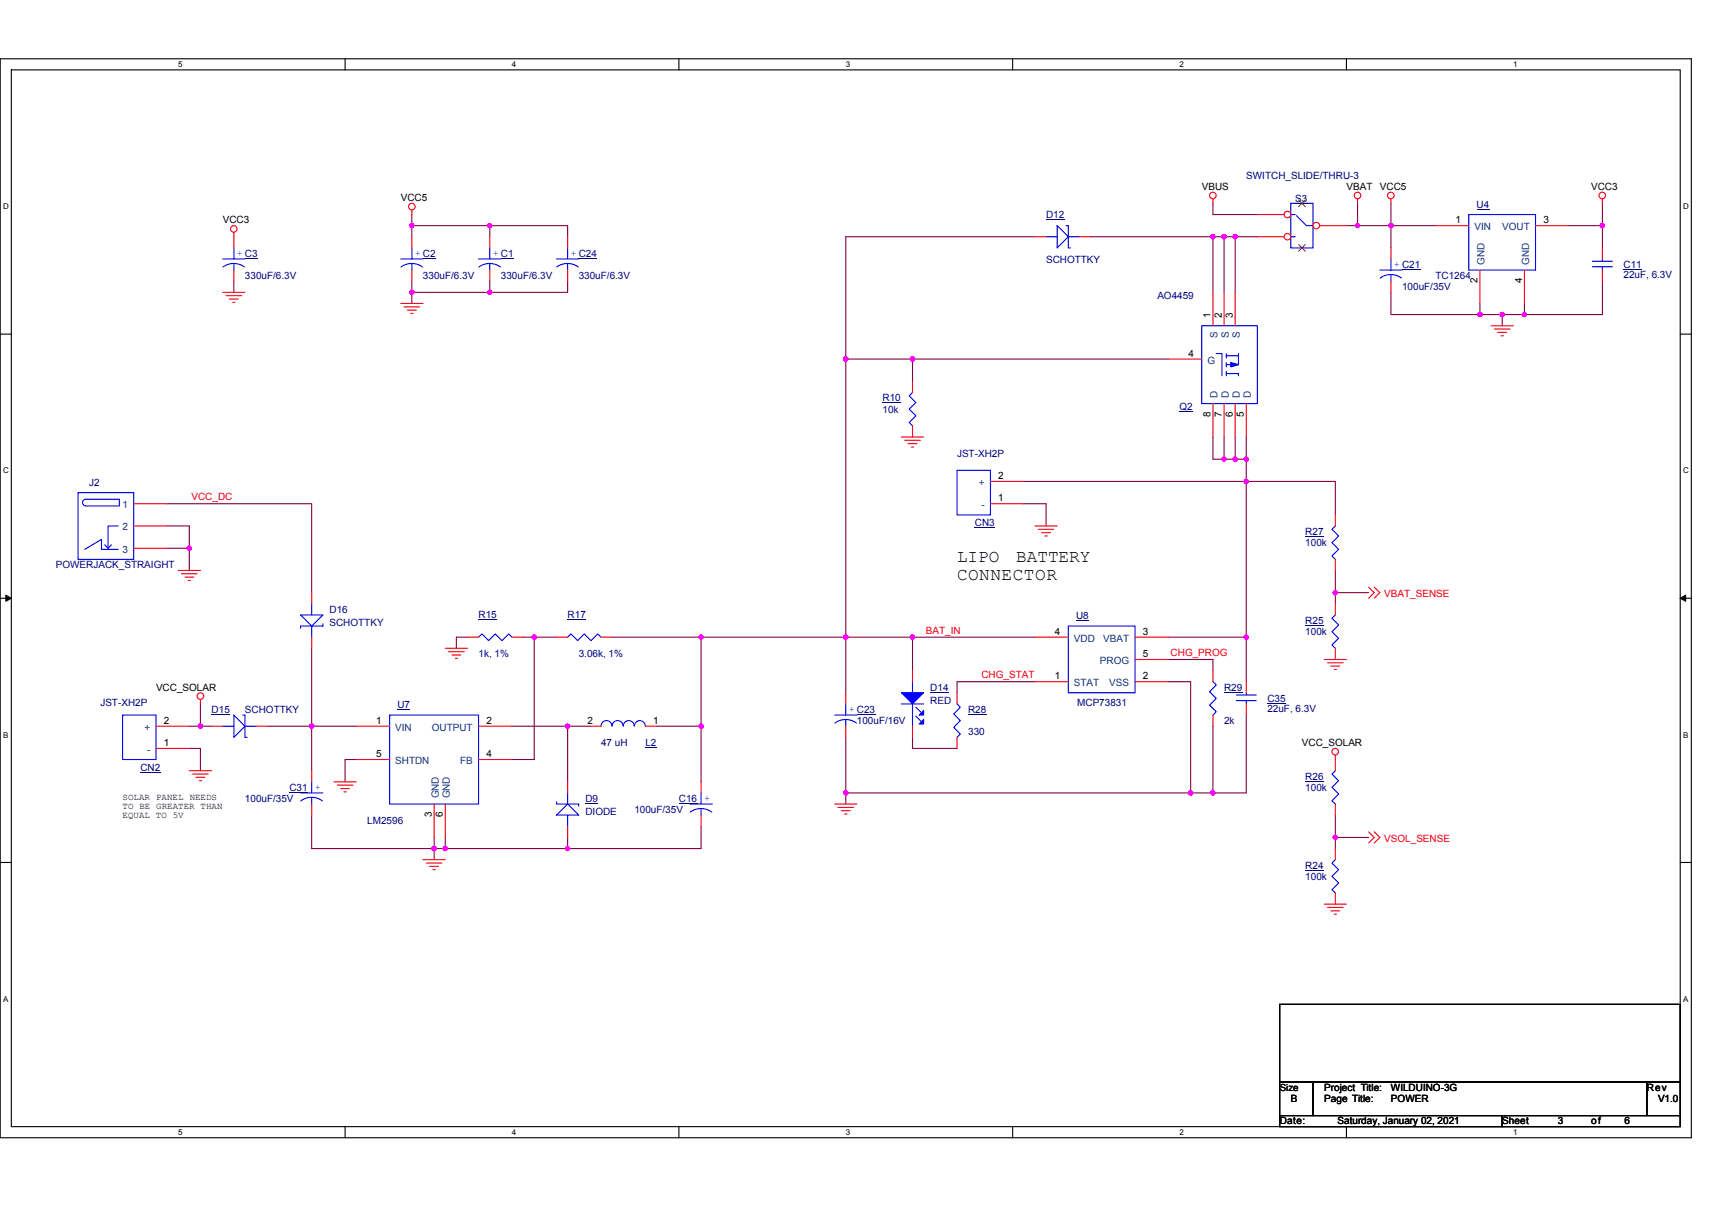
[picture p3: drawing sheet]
<svg xmlns="http://www.w3.org/2000/svg" width="297mm" height="210mm" viewBox="0 0 297 210" stroke-linecap="round" stroke-linejoin="round" font-family="sans-serif">
<path d="M0 10.2h293.5v187.2h-293.5zM2 12.1h289.5v183.4h-289.5z" fill="none" stroke="#000" stroke-width=".19"/>
<g fill="#fff">
<path d="M30.9 10.4h.8v1.6h-.8z"/>
<path d="M30.9 195.7h.8v1.6h-.8z"/>
</g>
<path d="M59.9 10.2v1.9M59.9 195.5v1.9" fill="none" stroke="#000" stroke-width=".19"/>
<g fill="#fff">
<path d="M88.8 10.4h.8v1.6h-.8z"/>
<path d="M88.8 195.7h.8v1.6h-.8z"/>
</g>
<path d="M117.8 10.2v1.9M117.8 195.5v1.9" fill="none" stroke="#000" stroke-width=".19"/>
<g fill="#fff">
<path d="M146.7 10.4h.8v1.6h-.8z"/>
<path d="M146.7 195.7h.8v1.6h-.8z"/>
</g>
<path d="M175.7 10.2v1.9M175.7 195.5v1.9" fill="none" stroke="#000" stroke-width=".19"/>
<g fill="#fff">
<path d="M204.7 10.4h.7v1.6h-.7z"/>
<path d="M204.7 195.7h.7v1.6h-.7z"/>
</g>
<path d="M233.6 10.2v1.9M233.6 195.5v1.9" fill="none" stroke="#000" stroke-width=".19"/>
<g fill="#fff">
<path d="M262.6 10.4h.7v1.6h-.7z"/>
<path d="M262.6 195.7h.7v1.6h-.7z"/>
<path d="M.5 35.1h1v1.5h-1z"/>
<path d="M292 35.1h1v1.5h-1z"/>
<path d="M.5 80.9h1v1.5h-1z"/>
<path d="M292 80.9h1v1.5h-1z"/>
</g>
<path d="M0 58h2M291.5 58h2" fill="none" stroke="#000" stroke-width=".19"/>
<g fill="#fff">
<path d="M.5 126.7h.9v1.6h-.9z"/>
<path d="M292 126.7h.9v1.6h-.9z"/>
</g>
<path d="M0 103.8h2M291.5 103.8h2" fill="none" stroke="#000" stroke-width=".19"/>
<path d="M1 103.3l1 .5-1 .6zM291.5 103.8l1-.5v1.1z" fill="#000" stroke="#000" stroke-width=".17"/>
<g fill="#fff">
<path d="M.5 172.6h.9v1.5h-.9z"/>
<path d="M292 172.6h.9v1.5h-.9z"/>
</g>
<path d="M0 149.7h2M291.5 149.7h2M222 174.3h69.5v13.5h-69.5zM222 187.8h5.8v5.8h-5.8zM222 193.6h38.6v1.9h-38.6zM227.8 187.8h57.9v5.8h-57.9zM260.6 193.6h30.9v1.9h-30.9zM285.7 187.8h5.8v5.8h-5.8z" fill="none" stroke="#000" stroke-width=".19"/>
<g fill="none" stroke="#800040" stroke-width=".19">
<path d="M71.5 37.2v2M71.5 39.2h13.5M71.5 39.2v1.9M85 39.2v1.9M85 39.2h13.5v1.9M210.5 35.3v1.9h7.7M233.6 39.2h1.9M235.5 39.2h5.8M235.5 35.3v3.9M241.3 35.3v3.9M241.3 39.2h7.8M241.3 39.2v3.8"/>
<path d="M272.2 39.2h5.8M278 39.2v3.8M278 35.3v3.9M40.6 48.8v1.9M71.5 48.8v1.9M71.5 50.7h13.5M71.5 50.7v2M85 48.8v1.9M98.5 48.8v1.9h-13.5M179.6 41.1h-32.9v21.2M189.2 41.1h21.3M210.5 41.1h1.9"/>
<path d="M210.5 41.1v9.6M212.4 41.1h1.9M212.4 41.1v9.6M214.3 41.1h3.9M214.3 41.1v9.6M241.3 50.7v3.9h15.5M256.8 54.6h3.8M256.8 52.7v1.9M260.6 54.6v1.9M264.5 52.7v1.9M278 48.8v5.8h-17.4M146.7 62.3h11.6"/>
<path d="M146.7 62.3v48.3M158.3 62.3h44.4M158.3 62.3v3.9M210.5 75.8v3.9h1.9M212.4 75.8v3.9M212.4 79.7h1.9M214.3 75.8v3.9M214.3 79.7h1.9M216.2 79.7v3.8M216.2 75.8v3.9M29 87.4h25.1v15.4M29 91.3h3.8v3.8"/>
<path d="M29 95.1h3.8v3.9M177.6 87.4h3.9v3.9M177.6 83.5h38.6M216.2 83.5h15.5v5.8M216.2 83.5v27.1M231.7 99v3.8h5.8M54.1 112.5v13.5M81.1 110.6h-1.9v1.9M90.8 110.6h1.9M92.7 110.6h3.9M92.7 110.6v21.2h-3.9M106.2 110.6h15.4"/>
<path d="M121.6 110.6h25.1M121.6 110.6v15.4M146.7 110.6h11.6M146.7 110.6v9.6M158.3 110.6v5.8M158.3 110.6h21.3M179.6 118.3h-13.6v1.9M202.7 110.6h13.5M202.7 114.4h7.8v2M202.7 118.3h3.9v19.3M216.2 110.6v7.7M231.7 102.8v2"/>
<path d="M32.8 126h2M32.8 129.9h2v3.9M34.8 126h1.9M34.8 122.2v3.8M46.4 126h7.7M54.1 126h7.7M54.1 126v7.8M61.8 131.8h-1.9v3.9M88.8 126h9.7M98.5 126v9.7M98.5 126h3.8M113.9 126h7.7"/>
<path d="M121.6 126v9.7M146.7 137.6v1.9M146.7 128v9.6M146.7 137.6h59.9M158.3 128v1.9h7.7M206.6 137.6h3.9M210.5 126v11.6M216.2 124.1v13.5h-5.7M54.1 141.5v5.8h21.2M75.3 147.3v1.9M75.3 145.3v2M75.3 147.3h2"/>
<path d="M77.3 147.3h21.2M77.3 145.3v2M98.5 145.3v2M121.6 143.4v3.9h-23.1M231.7 145.3v2M231.7 141.5v3.8h5.8"/>
</g>
<g fill="#f0f" stroke="#f0f" stroke-width=".19">
<circle cx="216.2" cy="110.6" r=".38"/>
<circle cx="216.2" cy="83.5" r=".38"/>
<circle cx="146.7" cy="110.6" r=".38"/>
<circle cx="158.3" cy="110.6" r=".38"/>
<circle cx="210.4" cy="137.6" r=".38"/>
<circle cx="206.6" cy="137.6" r=".38"/>
<circle cx="146.7" cy="137.6" r=".38"/>
<circle cx="231.7" cy="102.8" r=".38"/>
<circle cx="231.7" cy="145.3" r=".38"/>
<circle cx="241.3" cy="39.1" r=".38"/>
<circle cx="260.6" cy="54.6" r=".38"/>
<circle cx="256.8" cy="54.6" r=".38"/>
<circle cx="264.5" cy="54.6" r=".38"/>
<circle cx="278" cy="39.1" r=".38"/>
<circle cx="98.5" cy="126" r=".38"/>
<circle cx="77.2" cy="147.2" r=".38"/>
<circle cx="54.1" cy="126" r=".38"/>
<circle cx="121.6" cy="126" r=".38"/>
<circle cx="98.5" cy="147.2" r=".38"/>
<circle cx="75.3" cy="147.2" r=".38"/>
<circle cx="92.7" cy="110.6" r=".38"/>
<circle cx="121.6" cy="110.6" r=".38"/>
<circle cx="34.8" cy="126" r=".38"/>
<circle cx="32.8" cy="95.1" r=".38"/>
<circle cx="214.3" cy="41.1" r=".38"/>
<circle cx="212.4" cy="41.1" r=".38"/>
<circle cx="216.2" cy="79.7" r=".38"/>
<circle cx="214.3" cy="79.7" r=".38"/>
<circle cx="212.4" cy="79.7" r=".38"/>
<circle cx="146.7" cy="62.3" r=".38"/>
<circle cx="158.3" cy="62.3" r=".38"/>
<circle cx="210.4" cy="41.1" r=".38"/>
<circle cx="235.5" cy="39.1" r=".38"/>
<circle cx="71.4" cy="39.1" r=".38"/>
<circle cx="85" cy="39.1" r=".38"/>
<circle cx="71.4" cy="50.7" r=".38"/>
<circle cx="85" cy="50.7" r=".38"/>
</g>
<g fill="none" stroke="#f00" stroke-width=".19">
<path d="M71.5 36.4v.8M210.5 34.5v.8M235.5 34.5v.8M241.3 34.5v.8M249.1 39.2h5.7M266.4 39.2h5.8M278 34.5v.8M38.6 50.7h3.9M39.2 51.3h2.7M39.8 51.9h1.5M40.4 52.5h.4M40.6 40.3v.8"/>
<path d="M69.5 52.7h3.9M70.1 53.3h2.7M70.7 53.8h1.5M71.3 54.4h.3M98.5 41.1v1.9M98.5 46.9v1.9M179.6 41.1h1.9M187.3 41.1h1.9M210.5 50.7v5.8M212.4 50.7v5.8M214.3 50.7v5.8M241.3 43v1.9"/>
<path d="M241.3 48.8v1.9M256.8 46.9v5.8M258.7 56.5h3.9M259.3 57.1h2.7M259.9 57.7h1.5M260.5 58.3h.3M264.5 46.9v5.8M278 43v1.9M278 46.9v1.9M156.4 75.8h3.8M157 76.4h2.7M157.6 77h1.5"/>
<path d="M158.1 77.6h.4M158.3 66.2v1.9M158.3 73.9v1.9M202.7 62.3h5.8M210.5 70v5.8M212.4 70v5.8M214.3 70v5.8M216.2 70v5.8M23.2 87.4h5.8M23.2 91.3h5.8M23.2 95.1h5.8M30.9 99h3.9"/>
<path d="M31.5 99.6h2.7M171.8 87.4h5.8M171.8 83.5h5.8M179.6 91.3h3.8M180.1 91.9h2.7M180.7 92.4h1.6M181.3 93h.4M231.7 89.3v2M231.7 97.1v1.9M32.1 100.2h1.5M32.7 100.7h.3M54.1 110.6v1.9"/>
<path d="M54.1 102.8v2M77.3 112.5h3.8M77.8 113.1h2.7M78.4 113.7h1.5M79 114.2h.4M158.3 116.4v1.9M210.5 116.4v1.9M216.2 118.3v1.9M229.8 114.4h3.8M230.3 115h2.7M230.9 115.6h1.5M231.5 116.2h.4"/>
<path d="M237.5 101.9l.9 .9-.9 1M238.4 101.9l1 .9-1 1M32.8 133.8h3.9M33.4 134.3h2.7M34 134.9h1.6M34.6 135.5h.4M34.8 121.4v.8M36.7 126h1.9M44.4 126h2M54.1 133.8v1.9M54.1 139.5v2M58 135.7h3.8"/>
<path d="M58.5 136.2h2.7M59.1 136.8h1.5M59.7 137.4h.4M98.5 135.7v1.9M121.6 135.7v1.9M144.8 139.5h3.9M146.7 120.2v2M146.7 126v2M158.3 126v2M166 120.2v2M166 128v1.9M210.5 124.1v1.9"/>
<path d="M216.2 122.2v1.9M231.7 139.5v2M231.7 131v2.8M73.4 149.2h3.9M74 149.8h2.7M74.5 150.3h1.6M75.1 150.9h.4M98.5 143.4v1.9M121.6 141.5v1.9M145.4 140.1h2.7M146 140.7h1.5M146.6 141.3h.3"/>
<path d="M229.8 156.9h3.8M230.3 157.5h2.7M230.9 158.1h1.5M231.5 158.6h.4M231.7 147.3v1.9M231.7 155v1.9M237.5 144.4l.9 .9-.9 1M238.4 144.4l1 .9-1 1"/>
<circle cx="40.6" cy="39.7" r=".57"/>
<circle cx="71.5" cy="35.9" r=".57"/>
<circle cx="210.4" cy="33.9" r=".57"/>
<circle cx="235.5" cy="33.9" r=".57"/>
<circle cx="241.3" cy="33.9" r=".57"/>
<circle cx="278" cy="33.9" r=".57"/>
<circle cx="34.8" cy="120.8" r=".57"/>
<circle cx="231.7" cy="130.4" r=".57"/>
</g>
<g fill="none" stroke="#00f" stroke-width=".19">
<path d="M183.4 39.2l2 1.9-2 1.9zM185 39.2h.4v3.8h.3M254.8 37.2h11.6v9.7h-11.6zM96.6 44.9h3.8M96.6 46.3a3.1 3.1 0 0 1 3.7 0M98.5 45.7v1.2M98.5 43v1.9M181.5 41.1h1.9M185.4 41.1h1.9M208.5 56.5h9.7v13.5h-9.7zM239.4 46.9h3.9M239.5 48.3a3.1 3.1 0 0 1 3.7 0"/>
<path d="M241.3 47.6v1.2M241.3 44.9v2M276.3 46.3h3.5M276.3 45.3h3.5M278 44.9v.4M278 46.3v.6M158.3 68.1l-.5 .6 1.1 1.2-1.1 1.1 1.1 1.2-1.1 1.1 .5 .6M211 61.4h1v3.8M212.8 62.9v.8M212.8 64.5v.7M212.8 63.3h1.1M212.8 64.8h2.1v.4"/>
<path d="M212.8 61.4v.7M212.8 61.7h2.1M214.9 61.4v1.9M13.5 85.5h9.7v11.6h-9.7zM14.6 86.7l6.1-.1v1.2h-5.8a.59 .59 0 0 1-.5-.4 .59 .59 0 0 1 .2-.7zM14.7 95.3l2.9-1.7v1.7h2.9M18.2 94.6l.6 .5M20.5 91.3h-1.7v3.8l.5-.5M166 81.6h5.8v7.7h-5.8zM231.7 91.3l-.6 .6 1.2 1.1-1.2 1.2 1.2 1.1-1.2 1.2 .6 .6M52.2 106.7h3.8l-1.9 1.9zM54.1 104.8v1.9"/>
<path d="M54.1 108.6v2M56 108.3v.3h-3.8v.4M158.3 118.3v1.9M210.5 118.3l.5 .6-1.1 1.1 1.1 1.2-1.1 1.2 1.1 1.1-.5 .6M38.6 126h2M40.6 124.1l1.9 1.9-1.9 2zM42.1 124.1h.4v3.9h.4M42.5 126h1.9M52.2 137.6h3.8M52.2 139a3.1 3.1 0 0 1 3.7 0M54.1 138.4v1.1M54.1 135.7v1.9"/>
<path d="M96.6 139.1v.4h3.8v.4M98.5 137.6v1.9M98.5 139.5l1.9 2h-3.8zM104.3 126a.95 .95 0 0 1 .9-.9 .95 .95 0 0 1 1 .9M106.2 126a.96 .96 0 0 1 1-.9 .96 .96 0 0 1 .9 .9 .96 .96 0 0 1 1-.9 .96 .96 0 0 1 1 .9 .95 .95 0 0 1 .9-.9 .95 .95 0 0 1 1 .9M119.7 139.5h3.9M121.6 137.6v1.9M144.8 124.1h3.9M144.9 125.5a3.1 3.1 0 0 1 3.7 0M146.7 124.9v1.1M146.7 122.2v1.9M156.4 122.2h3.8"/>
<path d="M158.3 122.2v3.8M158.9 122.7l1 1M158.9 124.3l1 .9M166 122.2l.6 .5-1.1 1.2 1.1 1.2-1.1 1.1 1.1 1.2-.6 .6M214.5 121.6h3.5M214.5 120.6h3.5M216.2 120.2v.4M216.2 121.6v.6M231.7 133.8l-.6 .5 1.2 1.2-1.2 1.1 1.2 1.2-1.2 1.2 .6 .5M98.5 141.5v1.9M119.8 140.9a3.1 3.1 0 0 1 3.7 0M121.6 140.3v1.2"/>
<path d="M231.7 149.2l-.6 .6 1.2 1.1-1.2 1.2 1.2 1.1-1.2 1.2 .6 .6"/>
</g>
<g fill="none" stroke="#000080" stroke-width=".17">
<path d="M181.5 38.1h3.2M256.2 36.3h2.2M100.4 44.8h3.2M243.3 46.7h3.2M281.7 46.7h3.2M153.1 69.9h3.2M204.7 71.5h2.3M169.1 91.5h3.5M226.5 93.1h3.2M36.7 124h3.2M50.2 137.5h3.2M101.6 139.4h2.2"/>
<path d="M117.8 139.4h3.2M148.7 124h3.2M161.4 120.1h3.2M168 124h3.2M212.4 120.1h3.2M219.9 122h3.2M226.5 135.6h3.2M226.5 151h3.2"/>
</g>
<g fill="#00f" stroke="#00f" stroke-width=".19">
<path d="M213.5 62.9l1.4 .4-1.4 .4z" fill-rule="evenodd"/>
<path d="M156.4 120.2h3.8l-1.9 2z" fill-rule="evenodd"/>
<path d="M160.2 123.3v.8h-.7z" fill-rule="evenodd"/>
<path d="M160.2 124.9v.7h-.7z" fill-rule="evenodd"/>
</g>
<path d="M112 129.7h1.9v.1h-1.9z" fill="#000080"/>
<g fill="none" stroke="#f00" stroke-width=".19">
<path d="M179.6 118.3h5.8M179.6 110.6h5.8M196.9 118.3h5.8M196.9 110.6h5.8M196.9 114.4h5.8M231.7 104.8v1.9M231.7 112.5v1.9M61.8 126h5.8M61.8 131.8h5.8M75.3 139.5v5.8M77.3 139.5v5.8M83 126h5.8"/>
<path d="M83 131.8h5.8M102.3 126h2M112 126h1.9"/>
</g>
<path d="M224 37.2h.7M224 35.3h3.8v7.7h-3.8zM224.9 37.4l1.8 1.8h1.1M224 41.1h.7M185.4 108.6h11.5v11.6h-11.5zM231.7 106.7l-.6 .6 1.2 1.2-1.2 1.1 1.2 1.2-1.2 1.1 .6 .6M67.6 124.1h15.4v15.4h-15.4z" fill="none" stroke="#00f" stroke-width=".19"/>
<path d="M224.7 35.3h2.2M186.7 107.7h2.2M226.5 108.5h3.2M69 123.2h2.2" fill="none" stroke="#000080" stroke-width=".17"/>
<circle cx="228.4" cy="39.1" r=".57" fill="#fff" stroke="#f00" stroke-width=".19"/>
<path d="M229 39.2h4.6" fill="none" stroke="#f00" stroke-width=".19"/>
<circle cx="223.4" cy="37.2" r=".57" fill="#fff" stroke="#f00" stroke-width=".19"/>
<path d="M218.2 37.2h4.6" fill="none" stroke="#f00" stroke-width=".19"/>
<circle cx="223.4" cy="41.1" r=".57" fill="#fff" stroke="#f00" stroke-width=".19"/>
<g fill="none" stroke="#f00" stroke-width=".19">
<path d="M225.9 35.3h.1M40.6 41.1v1.9M40.6 46.9v1.9M71.5 41.1v1.9M71.5 46.9v1.9M85 41.1v1.9M85 46.9v1.9M218.2 41.1h4.6M225.9 43h.1M81.1 110.6h1.9M88.8 110.6h2M96.6 110.6h1.9"/>
<path d="M104.3 110.6h1.9M27.1 129.9h5.7M27.1 126h5.7"/>
</g>
<path d="M225.3 34.7l1.2 1.2M226.5 34.7l-1.2 1.2M225.3 42.4l1.2 1.2M226.5 42.4l-1.2 1.2" fill="none" stroke="#804000" stroke-width=".17"/>
<g fill="none" stroke="#00f" stroke-width=".19">
<path d="M38.6 44.9h3.9M38.7 46.3a3.1 3.1 0 0 1 3.7 0M40.6 45.7v1.2M40.6 43v1.9M69.5 44.9h3.9M69.6 46.3a3.1 3.1 0 0 1 3.7 0M71.5 45.7v1.2M71.5 43v1.9M83 44.9h3.9M85 45.7v1.2M85 43v1.9M86.8 46.3a3.1 3.1 0 0 0-3.7 .1"/>
<path d="M83 110.6l.6-.6 1.2 1.2 1.1-1.2 1.2 1.2 1.2-1.2 .5 .6M98.5 110.6l.6-.6 1.1 1.2 1.2-1.2 1.1 1.2 1.2-1.2 .6 .6M21.3 124.1h5.8v7.7h-5.8z"/>
</g>
<path d="M42.5 44.8h2.2M73.4 44.8h2.2M86.9 44.8h2.2M83 107.5h3.2M98.5 107.5h3.2M24.4 134h3.4" fill="none" stroke="#000080" stroke-width=".17"/>
<g fill="#f0f" stroke="#f0f" stroke-width=".19">
<circle cx="216.2" cy="110.6" r=".38"/>
<circle cx="216.2" cy="83.5" r=".38"/>
<circle cx="146.7" cy="110.6" r=".38"/>
<circle cx="158.3" cy="110.6" r=".38"/>
<circle cx="210.4" cy="137.6" r=".38"/>
<circle cx="206.6" cy="137.6" r=".38"/>
<circle cx="146.7" cy="137.6" r=".38"/>
<circle cx="231.7" cy="102.8" r=".38"/>
<circle cx="231.7" cy="145.3" r=".38"/>
<circle cx="241.3" cy="39.1" r=".38"/>
<circle cx="260.6" cy="54.6" r=".38"/>
<circle cx="256.8" cy="54.6" r=".38"/>
<circle cx="264.5" cy="54.6" r=".38"/>
<circle cx="278" cy="39.1" r=".38"/>
<circle cx="98.5" cy="126" r=".38"/>
<circle cx="77.2" cy="147.2" r=".38"/>
<circle cx="54.1" cy="126" r=".38"/>
<circle cx="121.6" cy="126" r=".38"/>
<circle cx="98.5" cy="147.2" r=".38"/>
<circle cx="75.3" cy="147.2" r=".38"/>
<circle cx="92.7" cy="110.6" r=".38"/>
<circle cx="121.6" cy="110.6" r=".38"/>
<circle cx="34.8" cy="126" r=".38"/>
<circle cx="32.8" cy="95.1" r=".38"/>
<circle cx="214.3" cy="41.1" r=".38"/>
<circle cx="212.4" cy="41.1" r=".38"/>
<circle cx="216.2" cy="79.7" r=".38"/>
<circle cx="214.3" cy="79.7" r=".38"/>
<circle cx="212.4" cy="79.7" r=".38"/>
<circle cx="146.7" cy="62.3" r=".38"/>
<circle cx="158.3" cy="62.3" r=".38"/>
<circle cx="210.4" cy="41.1" r=".38"/>
<circle cx="235.5" cy="39.1" r=".38"/>
<circle cx="71.4" cy="39.1" r=".38"/>
<circle cx="85" cy="39.1" r=".38"/>
<circle cx="71.4" cy="50.7" r=".38"/>
<circle cx="85" cy="50.7" r=".38"/>
</g>
<g font-size="3.1">
<text x="166" y="97.6">LIPO</text>
<text x="166" y="100.6">CONNECTOR</text>
<text x="176.3" y="97.6">BATTERY</text>
</g>
<g font-size="1.7">
<text x="69.5" y="34.9">VCC5</text>
<text x="208.5" y="33">VBUS</text>
<text x="233.6" y="33">VBAT</text>
<text x="239.4" y="33">VCC5</text>
<text x="276.1" y="33">VCC3</text>
<text x="38.6" y="38.8">VCC3</text>
<text x="252.5" y="38.8">1</text>
<text x="267.8" y="38.8">3</text>
<text x="256.4" y="49.2" transform="rotate(-90 256.4 49.2)">2</text>
<text x="264.1" y="49.2" transform="rotate(-90 264.1 49.2)">4</text>
<text x="210.1" y="55.2" transform="rotate(-90 210.1 55.2)">1</text>
<text x="212" y="55.2" transform="rotate(-90 212 55.2)">2</text>
<text x="213.9" y="55.2" transform="rotate(-90 213.9 55.2)">3</text>
<text x="206.2" y="61.9">4</text>
<text x="210.1" y="72.3" transform="rotate(-90 210.1 72.3)">8</text>
<text x="212" y="72.3" transform="rotate(-90 212 72.3)">7</text>
<text x="213.9" y="72.3" transform="rotate(-90 213.9 72.3)">6</text>
<text x="215.8" y="72.3" transform="rotate(-90 215.8 72.3)">5</text>
<text x="173.2" y="83.1">2</text>
<text x="173.2" y="87">1</text>
<text x="183" y="110.2">4</text>
<text x="198.3" y="110.2">3</text>
<text x="27.1" y="119.8">VCC_SOLAR</text>
<text x="183" y="117.9">1</text>
<text x="198.3" y="114">5</text>
<text x="198.3" y="117.9">2</text>
<text x="28.4" y="125.6">2</text>
<text x="65.3" y="125.6">1</text>
<text x="84.4" y="125.6">2</text>
<text x="102" y="125.6">2</text>
<text x="113.3" y="125.6">1</text>
<text x="28.4" y="129.5">1</text>
<text x="65.3" y="131.4">5</text>
<text x="84.4" y="131.4">4</text>
<text x="225.9" y="129.5">VCC_SOLAR</text>
<text x="74.9" y="141.8" transform="rotate(-90 74.9 141.8)">3</text>
<text x="76.9" y="141.8" transform="rotate(-90 76.9 141.8)">6</text>
<text x="222" y="189.3">Size</text>
<text x="224" y="191.3">B</text>
<text x="229.8" y="189.3">Project Title:</text>
<text x="229.8" y="191.3">Page Title:</text>
<text x="241.3" y="189.3">WILDUINO-3G</text>
<text x="241.3" y="191.3">POWER</text>
<text x="285.7" y="189.3">Rev</text>
<text x="287.7" y="191.3">V1.0</text>
<text x="222" y="195.1">Date:</text>
<text x="232.1" y="195.1">Saturday, January 02, 2021</text>
<text x="260.6" y="195.1">Sheet</text>
<text x="270.3" y="195.1">3</text>
<text x="276.1" y="195.1">of</text>
<text x="281.9" y="195.1">6</text>
</g>
<g font-size="1.7" fill="#000080">
<text x="216.2" y="31.1">SWITCH_SLIDE/THRU-3</text>
<text x="224.7" y="35.1">S3</text>
<text x="181.5" y="37.8">D12</text>
<text x="256.2" y="36.1">U4</text>
<text x="181.5" y="45.7">SCHOTTKY</text>
<text x="281.7" y="46.5">C11</text>
<text x="42.5" y="48.4">330uF/6.3V</text>
<text x="73.4" y="48.4">330uF/6.3V</text>
<text x="86.9" y="48.4">330uF/6.3V</text>
<text x="100.4" y="48.4">330uF/6.3V</text>
<text x="200.8" y="51.9">AO4459</text>
<text x="243.3" y="50.4">100uF/35V</text>
<text x="249.1" y="48.4">TC1264</text>
<text x="281.7" y="48.2">22uF, 6.3V</text>
<text x="153.1" y="69.7">R10</text>
<text x="153.1" y="71.6">10k</text>
<text x="204.7" y="71.2">Q2</text>
<text x="166" y="79.3">JST-XH2P</text>
<text x="15.5" y="84.3">J2</text>
<text x="169.1" y="91.3">CN3</text>
<text x="226.5" y="92.8">R27</text>
<text x="226.5" y="94.7">100k</text>
<text x="9.7" y="98.6">POWERJACK_STRAIGHT</text>
<text x="57.2" y="106.3">D16</text>
<text x="83" y="107.3">R15</text>
<text x="98.5" y="107.3">R17</text>
<text x="186.7" y="107.5">U8</text>
<text x="57.2" y="108.6">SCHOTTKY</text>
<text x="226.5" y="108.3">R25</text>
<text x="226.5" y="110.2">100k</text>
<text x="83" y="114">1k, 1%</text>
<text x="100.4" y="114">3.06k, 1%</text>
<text x="161.4" y="119.8">D14</text>
<text x="212.4" y="119.8">R29</text>
<text x="17.4" y="122.6">JST-XH2P</text>
<text x="36.7" y="123.7">D15</text>
<text x="42.5" y="123.7">SCHOTTKY</text>
<text x="69" y="122.9">U7</text>
<text x="148.7" y="125.6">100uF/16V</text>
<text x="161.4" y="122.2">RED</text>
<text x="168" y="123.7">R28</text>
<text x="186.9" y="122.6">MCP73831</text>
<text x="212.4" y="125.6">2k</text>
<text x="219.9" y="121.8">C35</text>
<text x="219.9" y="123.5">22uF, 6.3V</text>
<text x="104.3" y="129.5">47 uH</text>
<text x="112" y="129.5">L2</text>
<text x="168" y="127.6">330</text>
<text x="24.4" y="133.8">CN2</text>
<text x="50.2" y="137.2">C31</text>
<text x="226.5" y="135.3">R26</text>
<text x="226.5" y="137.2">100k</text>
<text x="42.5" y="139.1">100uF/35V</text>
<text x="63.7" y="143">LM2596</text>
<text x="101.6" y="139.1">D9</text>
<text x="101.6" y="141.5">DIODE</text>
<text x="110.1" y="141.1">100uF/35V</text>
<text x="117.8" y="139.1">C16</text>
<text x="226.5" y="150.7">R24</text>
<text x="226.5" y="152.7">100k</text>
</g>
<g font-size="1.7" fill="#004080">
<text x="255.8" y="39.9">VIN</text>
<text x="260.6" y="39.9">VOUT</text>
<text x="257.6" y="45.9" transform="rotate(-90 257.6 45.9)">GND</text>
<text x="265.3" y="45.9" transform="rotate(-90 265.3 45.9)">GND</text>
<text x="211.3" y="58.7" transform="rotate(-90 211.3 58.7)">S</text>
<text x="213.2" y="58.7" transform="rotate(-90 213.2 58.7)">S</text>
<text x="215.1" y="58.7" transform="rotate(-90 215.1 58.7)">S</text>
<text x="209.5" y="63.1">G</text>
<text x="211.3" y="69.1" transform="rotate(-90 211.3 69.1)">D</text>
<text x="213.2" y="69.1" transform="rotate(-90 213.2 69.1)">D</text>
<text x="215.1" y="69.1" transform="rotate(-90 215.1 69.1)">D</text>
<text x="217" y="69.1" transform="rotate(-90 217 69.1)">D</text>
<text x="21.2" y="88.2">1</text>
<text x="169.9" y="84.3">+</text>
<text x="170.3" y="88.2">-</text>
<text x="21.2" y="92.1">2</text>
<text x="21.2" y="95.9">3</text>
<text x="186.3" y="111.4">VDD</text>
<text x="191.4" y="111.4">VBAT</text>
<text x="186.3" y="119.1">STAT</text>
<text x="190.8" y="115.2">PROG</text>
<text x="192.5" y="119.1">VSS</text>
<text x="25.1" y="126.8">+</text>
<text x="25.5" y="130.7">-</text>
<text x="68.6" y="126.8">VIN</text>
<text x="74.9" y="126.8">OUTPUT</text>
<text x="68.6" y="132.6">SHTDN</text>
<text x="79.8" y="132.6">FB</text>
<text x="76.1" y="138.6" transform="rotate(-90 76.1 138.6)">GND</text>
<text x="78.1" y="138.6" transform="rotate(-90 78.1 138.6)">GND</text>
</g>
<g font-size="1.7" fill="#f00">
<text x="33.2" y="86.8">VCC_DC</text>
<text x="240.2" y="103.6">VBAT_SENSE</text>
<text x="160.6" y="110">BAT_IN</text>
<text x="203.1" y="113.9">CHG_PROG</text>
<text x="170.3" y="117.7">CHG_STAT</text>
<text x="240.2" y="146.1">VSOL_SENSE</text>
</g>
<g font-size="1.6" fill="#00f">
<text x="41.1" y="44.4">+ C3</text>
<text x="72" y="44.4">+ C2</text>
<text x="85.6" y="44.4">+ C1</text>
<text x="99.1" y="44.4">+ C24</text>
<text x="241.9" y="46.4">+ C21</text>
<text x="147.3" y="123.6">+ C23</text>
<text x="54.7" y="137.1">+</text>
<text x="122.2" y="139">+</text>
</g>
<g font-size="1.6">
<text x="21.3" y="138.9">SOLAR PANEL NEEDS</text>
<text x="21.3" y="140.4">TO BE GREATER THAN</text>
<text x="21.3" y="142">EQUAL TO 5V</text>
</g>
<g font-size="1.4">
<text x="30.9" y="11.7">5</text>
<text x="88.8" y="11.7">4</text>
<text x="146.7" y="11.7">3</text>
<text x="204.7" y="11.7">2</text>
<text x="262.6" y="11.7">1</text>
<text x=".5" y="36.3">D</text>
<text x="292" y="36.3">D</text>
<text x=".5" y="82.1">C</text>
<text x="292" y="82.1">C</text>
<text x=".5" y="128">B</text>
<text x="292" y="128">B</text>
<text x=".5" y="173.8">A</text>
<text x="292" y="173.8">A</text>
<text x="30.9" y="197">5</text>
<text x="88.8" y="197">4</text>
<text x="146.7" y="197">3</text>
<text x="204.7" y="197">2</text>
<text x="262.6" y="197">1</text>
</g>
</svg>
